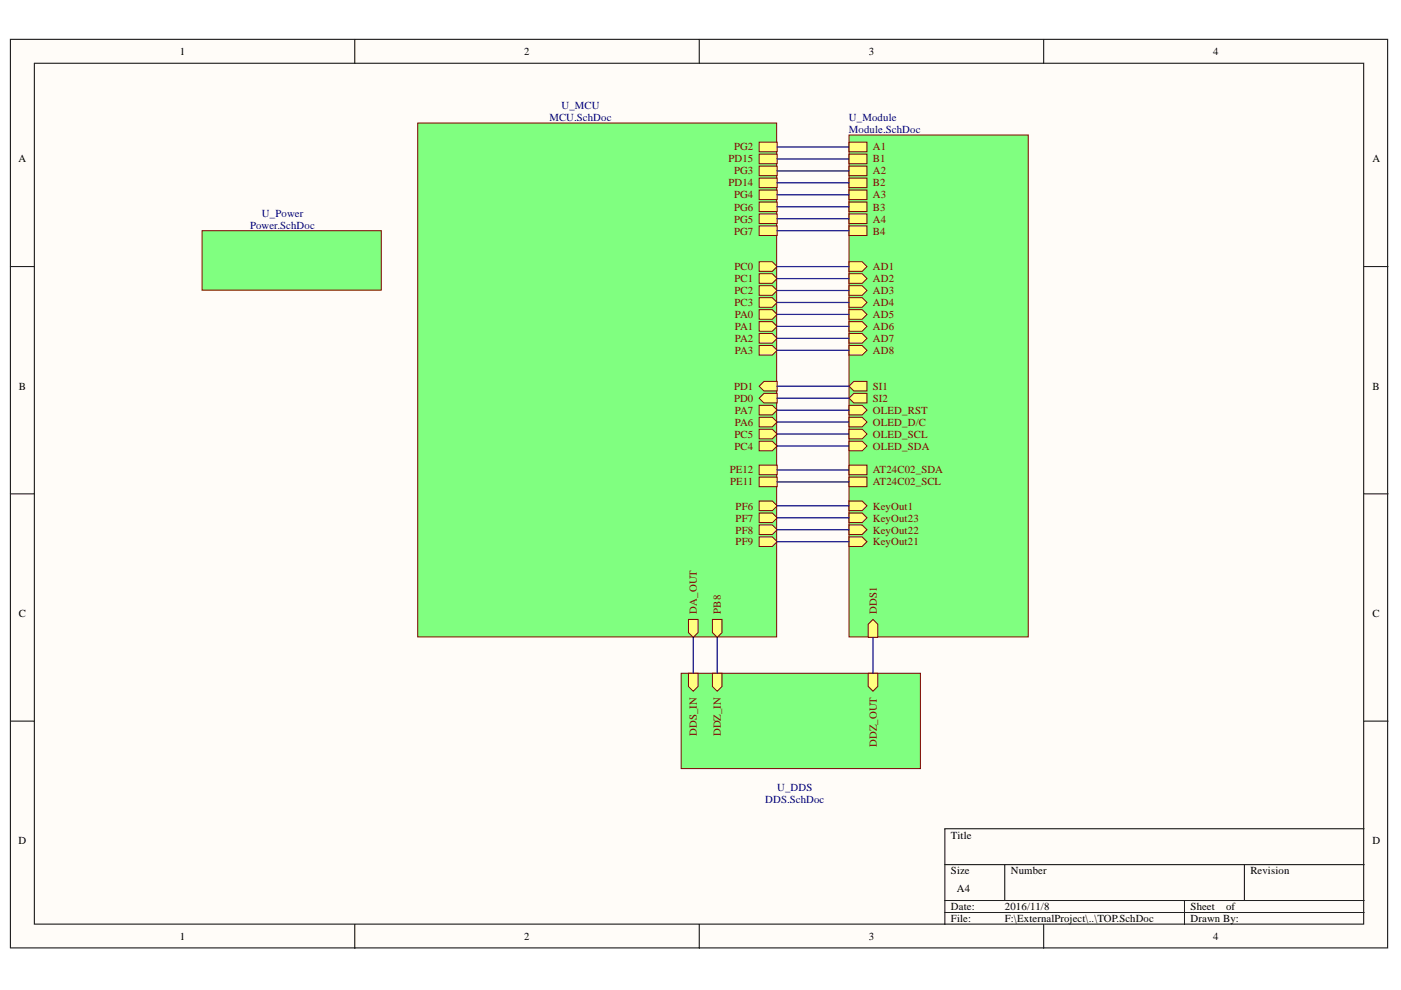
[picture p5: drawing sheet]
<svg xmlns="http://www.w3.org/2000/svg" width="297mm" height="210mm" viewBox="0 0 297 210" stroke-linecap="round" stroke-linejoin="round" font-family="sans-serif">
<g fill="#fffcf8" stroke="#000" stroke-width=".21">
<path d="M2.2 8.3h292v192.7h-292z"/>
<path d="M7.3 13.4h281.8v182.5h-281.8z"/>
</g>
<g fill="none" stroke="#000" stroke-width=".21">
<path d="M75.2 8.3v5.1M148.3 8.3v5.1M221.3 8.3v5.1M2.2 56.5h5.1M289.2 56.5h5.1M2.2 104.7h5.1M289.2 104.7h5.1M2.2 152.9h5.1M289.2 152.9h5.1M289.2 175.7h-88.9v20.3M75.2 196v5.1M148.3 196v5.1"/>
<path d="M200.3 183.3h88.9M200.3 190.9h88.9M200.3 193.5h88.9M213 183.3v7.6M221.3 196v5.1M251.1 190.9v5.1M263.8 183.3v7.6"/>
</g>
<g fill="#80ff80" stroke="#800000" stroke-width=".21">
<path d="M42.8 48.9h38v12.6h-38z"/>
<path d="M180 28.6h38v106.4h-38z"/>
</g>
<path d="M180 101.2h3.8v2h-3.8z" fill-rule="evenodd" fill="#ffff80"/>
<path d="M180 101.2h3.8v2h-3.8z" fill="none" stroke="#800000" stroke-width=".21"/>
<path d="M180 98.6h3.8v2.1h-3.8z" fill-rule="evenodd" fill="#ffff80"/>
<path d="M180 98.6h3.8v2.1h-3.8z" fill="none" stroke="#800000" stroke-width=".21"/>
<path d="M180 30.1h3.8v2.1h-3.8z" fill-rule="evenodd" fill="#ffff80"/>
<path d="M180 30.1h3.8v2.1h-3.8z" fill="none" stroke="#800000" stroke-width=".21"/>
<path d="M180 32.7h3.8v2h-3.8z" fill-rule="evenodd" fill="#ffff80"/>
<path d="M180 32.7h3.8v2h-3.8z" fill="none" stroke="#800000" stroke-width=".21"/>
<path d="M180 88.5h2.8l1 1-1 1h-2.8z" fill-rule="evenodd" fill="#ffff80"/>
<path d="M180 88.5h2.8l1 1-1 1h-2.8z" fill="none" stroke="#800000" stroke-width=".21"/>
<path d="M180 85.9h2.8l1 1.1-1 1h-2.8z" fill-rule="evenodd" fill="#ffff80"/>
<path d="M180 85.9h2.8l1 1.1-1 1h-2.8z" fill="none" stroke="#800000" stroke-width=".21"/>
<path d="M180 93.5h2.8l1 1.1-1 1h-2.8z" fill-rule="evenodd" fill="#ffff80"/>
<path d="M180 93.5h2.8l1 1.1-1 1h-2.8z" fill="none" stroke="#800000" stroke-width=".21"/>
<path d="M180 91h2.8l1 1-1 1h-2.8z" fill-rule="evenodd" fill="#ffff80"/>
<path d="M180 91h2.8l1 1-1 1h-2.8z" fill="none" stroke="#800000" stroke-width=".21"/>
<path d="M184.1 132.4l1-1.1 1 1.1v2.7h-2z" fill-rule="evenodd" fill="#ffff80"/>
<path d="M184.1 132.4l1-1.1 1 1.1v2.7h-2z" fill="none" stroke="#800000" stroke-width=".21"/>
<path d="M180 35.2h3.8v2h-3.8z" fill-rule="evenodd" fill="#ffff80"/>
<path d="M180 35.2h3.8v2h-3.8z" fill="none" stroke="#800000" stroke-width=".21"/>
<path d="M180 37.8h3.8v2h-3.8z" fill-rule="evenodd" fill="#ffff80"/>
<path d="M180 37.8h3.8v2h-3.8z" fill="none" stroke="#800000" stroke-width=".21"/>
<path d="M180 40.3h3.8v2h-3.8z" fill-rule="evenodd" fill="#ffff80"/>
<path d="M180 40.3h3.8v2h-3.8z" fill="none" stroke="#800000" stroke-width=".21"/>
<path d="M180 42.8h3.8v2.1h-3.8z" fill-rule="evenodd" fill="#ffff80"/>
<path d="M180 42.8h3.8v2.1h-3.8z" fill="none" stroke="#800000" stroke-width=".21"/>
<path d="M180 45.4h3.8v2h-3.8z" fill-rule="evenodd" fill="#ffff80"/>
<path d="M180 45.4h3.8v2h-3.8z" fill="none" stroke="#800000" stroke-width=".21"/>
<path d="M180 47.9h3.8v2h-3.8z" fill-rule="evenodd" fill="#ffff80"/>
<path d="M180 47.9h3.8v2h-3.8z" fill="none" stroke="#800000" stroke-width=".21"/>
<path d="M180 81.9l1-1h2.8v2h-2.8z" fill-rule="evenodd" fill="#ffff80"/>
<path d="M180 81.9l1-1h2.8v2h-2.8z" fill="none" stroke="#800000" stroke-width=".21"/>
<path d="M180 55.5h2.8l1 1-1 1h-2.8z" fill-rule="evenodd" fill="#ffff80"/>
<path d="M180 55.5h2.8l1 1-1 1h-2.8z" fill="none" stroke="#800000" stroke-width=".21"/>
<path d="M180 58h2.8l1 1.1-1 1h-2.8z" fill-rule="evenodd" fill="#ffff80"/>
<path d="M180 58h2.8l1 1.1-1 1h-2.8z" fill="none" stroke="#800000" stroke-width=".21"/>
<path d="M180 60.6h2.8l1 1-1 1h-2.8z" fill-rule="evenodd" fill="#ffff80"/>
<path d="M180 60.6h2.8l1 1-1 1h-2.8z" fill="none" stroke="#800000" stroke-width=".21"/>
<path d="M180 63.1h2.8l1 1-1 1h-2.8z" fill-rule="evenodd" fill="#ffff80"/>
<path d="M180 63.1h2.8l1 1-1 1h-2.8z" fill="none" stroke="#800000" stroke-width=".21"/>
<path d="M180 65.7h2.8l1 1-1 1h-2.8z" fill-rule="evenodd" fill="#ffff80"/>
<path d="M180 65.7h2.8l1 1-1 1h-2.8z" fill="none" stroke="#800000" stroke-width=".21"/>
<path d="M180 68.2h2.8l1 1-1 1h-2.8z" fill-rule="evenodd" fill="#ffff80"/>
<path d="M180 68.2h2.8l1 1-1 1h-2.8z" fill="none" stroke="#800000" stroke-width=".21"/>
<path d="M180 70.7h2.8l1 1-1 1.1h-2.8z" fill-rule="evenodd" fill="#ffff80"/>
<path d="M180 70.7h2.8l1 1-1 1.1h-2.8z" fill="none" stroke="#800000" stroke-width=".21"/>
<path d="M180 73.3h2.8l1 1-1 1h-2.8z" fill-rule="evenodd" fill="#ffff80"/>
<path d="M180 73.3h2.8l1 1-1 1h-2.8z" fill="none" stroke="#800000" stroke-width=".21"/>
<path d="M180 84.4l1-1h2.8v2h-2.8z" fill-rule="evenodd" fill="#ffff80"/>
<path d="M180 84.4l1-1h2.8v2h-2.8z" fill="none" stroke="#800000" stroke-width=".21"/>
<path d="M180 106.2h2.8l1 1-1 1.1h-2.8z" fill-rule="evenodd" fill="#ffff80"/>
<path d="M180 106.2h2.8l1 1-1 1.1h-2.8z" fill="none" stroke="#800000" stroke-width=".21"/>
<path d="M180 113.8h2.8l1 1.1-1 1h-2.8z" fill-rule="evenodd" fill="#ffff80"/>
<path d="M180 113.8h2.8l1 1.1-1 1h-2.8z" fill="none" stroke="#800000" stroke-width=".21"/>
<path d="M180 111.3h2.8l1 1-1 1h-2.8z" fill-rule="evenodd" fill="#ffff80"/>
<path d="M180 111.3h2.8l1 1-1 1h-2.8z" fill="none" stroke="#800000" stroke-width=".21"/>
<path d="M180 108.8h2.8l1 1-1 1h-2.8z" fill-rule="evenodd" fill="#ffff80"/>
<path d="M180 108.8h2.8l1 1-1 1h-2.8z" fill="none" stroke="#800000" stroke-width=".21"/>
<path d="M88.6 26.1h76.1v108.9h-76.1z" fill="#80ff80" stroke="#800000" stroke-width=".21"/>
<path d="M161 35.2h3.8v2h-3.8z" fill-rule="evenodd" fill="#ffff80"/>
<path d="M161 35.2h3.8v2h-3.8z" fill="none" stroke="#800000" stroke-width=".21"/>
<path d="M161 40.3h3.8v2h-3.8z" fill-rule="evenodd" fill="#ffff80"/>
<path d="M161 40.3h3.8v2h-3.8z" fill="none" stroke="#800000" stroke-width=".21"/>
<path d="M161 30.1h3.8v2.1h-3.8z" fill-rule="evenodd" fill="#ffff80"/>
<path d="M161 30.1h3.8v2.1h-3.8z" fill="none" stroke="#800000" stroke-width=".21"/>
<path d="M161 45.4h3.8v2h-3.8z" fill-rule="evenodd" fill="#ffff80"/>
<path d="M161 45.4h3.8v2h-3.8z" fill="none" stroke="#800000" stroke-width=".21"/>
<path d="M161 32.7h3.8v2h-3.8z" fill-rule="evenodd" fill="#ffff80"/>
<path d="M161 32.7h3.8v2h-3.8z" fill="none" stroke="#800000" stroke-width=".21"/>
<path d="M161 37.8h3.8v2h-3.8z" fill-rule="evenodd" fill="#ffff80"/>
<path d="M161 37.8h3.8v2h-3.8z" fill="none" stroke="#800000" stroke-width=".21"/>
<path d="M161 42.8h3.8v2.1h-3.8z" fill-rule="evenodd" fill="#ffff80"/>
<path d="M161 42.8h3.8v2.1h-3.8z" fill="none" stroke="#800000" stroke-width=".21"/>
<path d="M161 47.9h3.8v2h-3.8z" fill-rule="evenodd" fill="#ffff80"/>
<path d="M161 47.9h3.8v2h-3.8z" fill="none" stroke="#800000" stroke-width=".21"/>
<path d="M161 70.7h2.8l1 1-1 1.1h-2.8z" fill-rule="evenodd" fill="#ffff80"/>
<path d="M161 70.7h2.8l1 1-1 1.1h-2.8z" fill="none" stroke="#800000" stroke-width=".21"/>
<path d="M161 73.3h2.8l1 1-1 1h-2.8z" fill-rule="evenodd" fill="#ffff80"/>
<path d="M161 73.3h2.8l1 1-1 1h-2.8z" fill="none" stroke="#800000" stroke-width=".21"/>
<path d="M161 85.9h2.8l1 1.1-1 1h-2.8z" fill-rule="evenodd" fill="#ffff80"/>
<path d="M161 85.9h2.8l1 1.1-1 1h-2.8z" fill="none" stroke="#800000" stroke-width=".21"/>
<path d="M161 88.5h2.8l1 1-1 1h-2.8z" fill-rule="evenodd" fill="#ffff80"/>
<path d="M161 88.5h2.8l1 1-1 1h-2.8z" fill="none" stroke="#800000" stroke-width=".21"/>
<path d="M161 93.5h2.8l1 1.1-1 1h-2.8z" fill-rule="evenodd" fill="#ffff80"/>
<path d="M161 93.5h2.8l1 1.1-1 1h-2.8z" fill="none" stroke="#800000" stroke-width=".21"/>
<path d="M161 91h2.8l1 1-1 1h-2.8z" fill-rule="evenodd" fill="#ffff80"/>
<path d="M161 91h2.8l1 1-1 1h-2.8z" fill="none" stroke="#800000" stroke-width=".21"/>
<path d="M161 65.7h2.8l1 1-1 1h-2.8z" fill-rule="evenodd" fill="#ffff80"/>
<path d="M161 65.7h2.8l1 1-1 1h-2.8z" fill="none" stroke="#800000" stroke-width=".21"/>
<path d="M161 68.2h2.8l1 1-1 1h-2.8z" fill-rule="evenodd" fill="#ffff80"/>
<path d="M161 68.2h2.8l1 1-1 1h-2.8z" fill="none" stroke="#800000" stroke-width=".21"/>
<path d="M161 81.9l1-1h2.8v2h-2.8z" fill-rule="evenodd" fill="#ffff80"/>
<path d="M161 81.9l1-1h2.8v2h-2.8z" fill="none" stroke="#800000" stroke-width=".21"/>
<path d="M151 131.3h2.1v2.8l-1 1-1.1-1z" fill-rule="evenodd" fill="#ffff80"/>
<path d="M151 131.3h2.1v2.8l-1 1-1.1-1z" fill="none" stroke="#800000" stroke-width=".21"/>
<path d="M146 131.3h2v2.8l-1 1-1-1z" fill-rule="evenodd" fill="#ffff80"/>
<path d="M146 131.3h2v2.8l-1 1-1-1z" fill="none" stroke="#800000" stroke-width=".21"/>
<path d="M161 63.1h2.8l1 1-1 1h-2.8z" fill-rule="evenodd" fill="#ffff80"/>
<path d="M161 63.1h2.8l1 1-1 1h-2.8z" fill="none" stroke="#800000" stroke-width=".21"/>
<path d="M161 60.6h2.8l1 1-1 1h-2.8z" fill-rule="evenodd" fill="#ffff80"/>
<path d="M161 60.6h2.8l1 1-1 1h-2.8z" fill="none" stroke="#800000" stroke-width=".21"/>
<path d="M161 58h2.8l1 1.1-1 1h-2.8z" fill-rule="evenodd" fill="#ffff80"/>
<path d="M161 58h2.8l1 1.1-1 1h-2.8z" fill="none" stroke="#800000" stroke-width=".21"/>
<path d="M161 55.5h2.8l1 1-1 1h-2.8z" fill-rule="evenodd" fill="#ffff80"/>
<path d="M161 55.5h2.8l1 1-1 1h-2.8z" fill="none" stroke="#800000" stroke-width=".21"/>
<path d="M161 98.6h3.8v2.1h-3.8z" fill-rule="evenodd" fill="#ffff80"/>
<path d="M161 98.6h3.8v2.1h-3.8z" fill="none" stroke="#800000" stroke-width=".21"/>
<path d="M161 101.2h3.8v2h-3.8z" fill-rule="evenodd" fill="#ffff80"/>
<path d="M161 101.2h3.8v2h-3.8z" fill="none" stroke="#800000" stroke-width=".21"/>
<path d="M161 84.4l1-1h2.8v2h-2.8z" fill-rule="evenodd" fill="#ffff80"/>
<path d="M161 84.4l1-1h2.8v2h-2.8z" fill="none" stroke="#800000" stroke-width=".21"/>
<path d="M161 106.2h2.8l1 1-1 1.1h-2.8z" fill-rule="evenodd" fill="#ffff80"/>
<path d="M161 106.2h2.8l1 1-1 1.1h-2.8z" fill="none" stroke="#800000" stroke-width=".21"/>
<path d="M161 108.8h2.8l1 1-1 1h-2.8z" fill-rule="evenodd" fill="#ffff80"/>
<path d="M161 108.8h2.8l1 1-1 1h-2.8z" fill="none" stroke="#800000" stroke-width=".21"/>
<path d="M161 111.3h2.8l1 1-1 1h-2.8z" fill-rule="evenodd" fill="#ffff80"/>
<path d="M161 111.3h2.8l1 1-1 1h-2.8z" fill="none" stroke="#800000" stroke-width=".21"/>
<path d="M161 113.8h2.8l1 1.1-1 1h-2.8z" fill-rule="evenodd" fill="#ffff80"/>
<path d="M161 113.8h2.8l1 1.1-1 1h-2.8z" fill="none" stroke="#800000" stroke-width=".21"/>
<path d="M144.4 142.8h50.7v20.2h-50.7z" fill="#80ff80" stroke="#800000" stroke-width=".21"/>
<path d="M146 142.8h2v2.7l-1 1.1-1-1.1z" fill-rule="evenodd" fill="#ffff80"/>
<path d="M146 142.8h2v2.7l-1 1.1-1-1.1z" fill="none" stroke="#800000" stroke-width=".21"/>
<path d="M184.1 142.8h2v2.7l-1 1.1-1-1.1z" fill-rule="evenodd" fill="#ffff80"/>
<path d="M184.1 142.8h2v2.7l-1 1.1-1-1.1z" fill="none" stroke="#800000" stroke-width=".21"/>
<path d="M151 142.8h2.1v2.7l-1 1.1-1.1-1.1z" fill-rule="evenodd" fill="#ffff80"/>
<path d="M151 142.8h2.1v2.7l-1 1.1-1.1-1.1z" fill="none" stroke="#800000" stroke-width=".21"/>
<g fill="none" stroke="#000080" stroke-width=".25">
<path d="M164.8 31.2h15.2M164.8 33.7h15.2M164.8 36.2h15.2M164.8 38.8h15.2M164.8 41.3h15.2M164.8 43.8h15.2M164.8 46.4h15.2M164.8 48.9h15.2M164.8 56.5h15.2M164.8 59.1h15.2M164.8 61.6h15.2M164.8 64.1h15.2"/>
<path d="M164.8 66.7h15.2M164.8 69.2h15.2M164.8 71.7h15.2M164.8 74.3h15.2M164.8 81.9h15.2M164.8 87h15.2M164.8 89.5h15.2M164.8 92h15.2M164.8 94.6h15.2M164.8 99.6h15.2M164.8 84.4h15.2M164.8 102.2h15.2"/>
<path d="M164.8 107.2h15.2M164.8 109.8h15.2M164.8 112.3h15.2M164.8 114.9h15.2M147 135.1v7.7M152.1 135.1v7.7M185.1 135.1v7.7"/>
</g>
<g font-size="2.3">
<text x="38.1" y="11.6">1</text>
<text x="111.2" y="11.6">2</text>
<text x="184.2" y="11.6">3</text>
<text x="257.2" y="11.6">4</text>
<text x="3.9" y="34.4">A</text>
<text x="291" y="34.4">A</text>
<text x="4" y="82.6">B</text>
<text x="291" y="82.6">B</text>
<text x="4" y="130.8">C</text>
<text x="291" y="130.8">C</text>
<text x="3.9" y="179">D</text>
<text x="201.6" y="177.8">Title</text>
<text x="291" y="179">D</text>
<text x="201.6" y="185.4">Size</text>
<text x="214.3" y="185.4">Number</text>
<text x="265.1" y="185.4">Revision</text>
<text x="202.9" y="189.2">A4</text>
<text x="201.6" y="193">Date:</text>
<text x="201.6" y="195.5">File:</text>
<text x="213" y="193">2016/11/8</text>
<text x="213" y="195.5">F:\ExternalProject\..\TOP.SchDoc</text>
<text x="252.4" y="193">Sheet</text>
<text x="252.4" y="195.5">Drawn By:</text>
<text x="260" y="193">of</text>
<text x="38.1" y="199.3">1</text>
<text x="111.2" y="199.3">2</text>
<text x="184.2" y="199.3">3</text>
<text x="257.2" y="199.3">4</text>
</g>
<g font-size="2.3" fill="#000080">
<text x="119" y="23">U_MCU</text>
<text x="116.5" y="25.6">MCU.SchDoc</text>
<text x="180" y="25.6">U_Module</text>
<text x="180" y="28.1">Module.SchDoc</text>
<text x="55.5" y="45.9">U_Power</text>
<text x="53" y="48.5">Power.SchDoc</text>
<text x="164.8" y="167.7">U_DDS</text>
<text x="162.2" y="170.2">DDS.SchDoc</text>
</g>
<g font-size="2.3" fill="#800000">
<text x="154.5" y="34.4">PD15</text>
<text x="155.6" y="31.9">PG2</text>
<text x="185.1" y="31.9">A1</text>
<text x="185.1" y="34.4">B1</text>
<text x="154.5" y="39.5">PD14</text>
<text x="155.6" y="37">PG3</text>
<text x="185.1" y="37">A2</text>
<text x="185.1" y="39.5">B2</text>
<text x="155.6" y="42">PG4</text>
<text x="155.6" y="47.2">PG5</text>
<text x="155.6" y="44.7">PG6</text>
<text x="185.1" y="42">A3</text>
<text x="185.1" y="44.7">B3</text>
<text x="185.1" y="47.2">A4</text>
<text x="155.6" y="49.7">PG7</text>
<text x="185.1" y="49.7">B4</text>
<text x="155.7" y="59.8">PC1</text>
<text x="155.7" y="57.3">PC0</text>
<text x="185.1" y="57.3">AD1</text>
<text x="185.1" y="59.8">AD2</text>
<text x="155.7" y="64.9">PC3</text>
<text x="155.7" y="62.4">PC2</text>
<text x="185.1" y="62.4">AD3</text>
<text x="185.1" y="64.9">AD4</text>
<text x="155.8" y="67.4">PA0</text>
<text x="155.8" y="70">PA1</text>
<text x="185.1" y="67.4">AD5</text>
<text x="185.1" y="70">AD6</text>
<text x="155.8" y="72.5">PA2</text>
<text x="155.8" y="75">PA3</text>
<text x="185.1" y="72.5">AD7</text>
<text x="185.1" y="75">AD8</text>
<text x="155.6" y="82.6">PD1</text>
<text x="185.1" y="82.6">SI1</text>
<text x="155.6" y="85.2">PD0</text>
<text x="155.8" y="87.7">PA7</text>
<text x="185.1" y="87.7">OLED_RST</text>
<text x="185.1" y="85.2">SI2</text>
<text x="155.7" y="95.3">PC4</text>
<text x="155.7" y="92.8">PC5</text>
<text x="155.8" y="90.2">PA6</text>
<text x="185.1" y="90.2">OLED_D/C</text>
<text x="185.1" y="95.3">OLED_SDA</text>
<text x="185.1" y="92.8">OLED_SCL</text>
<text x="154.7" y="100.4">PE12</text>
<text x="185.1" y="100.4">AT24C02_SDA</text>
<text x="154.8" y="102.9">PE11</text>
<text x="185.1" y="102.9">AT24C02_SCL</text>
<text x="156" y="108.1">PF6</text>
<text x="156" y="110.6">PF7</text>
<text x="156" y="113.1">PF8</text>
<text x="185.1" y="108.1">KeyOut1</text>
<text x="185.1" y="113.1">KeyOut22</text>
<text x="185.1" y="110.6">KeyOut23</text>
<text x="156" y="115.7">PF9</text>
<text x="185.1" y="115.7">KeyOut21</text>
<text x="147.8" y="130.1" transform="rotate(-90 147.8 130.1)">DA_OUT</text>
<text x="152.8" y="130.1" transform="rotate(-90 152.8 130.1)">PB8</text>
<text x="185.9" y="130.1" transform="rotate(-90 185.9 130.1)">DDS1</text>
<text x="147.8" y="156" transform="rotate(-90 147.8 156)">DDS_IN</text>
<text x="152.8" y="156.1" transform="rotate(-90 152.8 156.1)">DDZ_IN</text>
<text x="185.9" y="158.4" transform="rotate(-90 185.9 158.4)">DDZ_OUT</text>
</g>
</svg>
